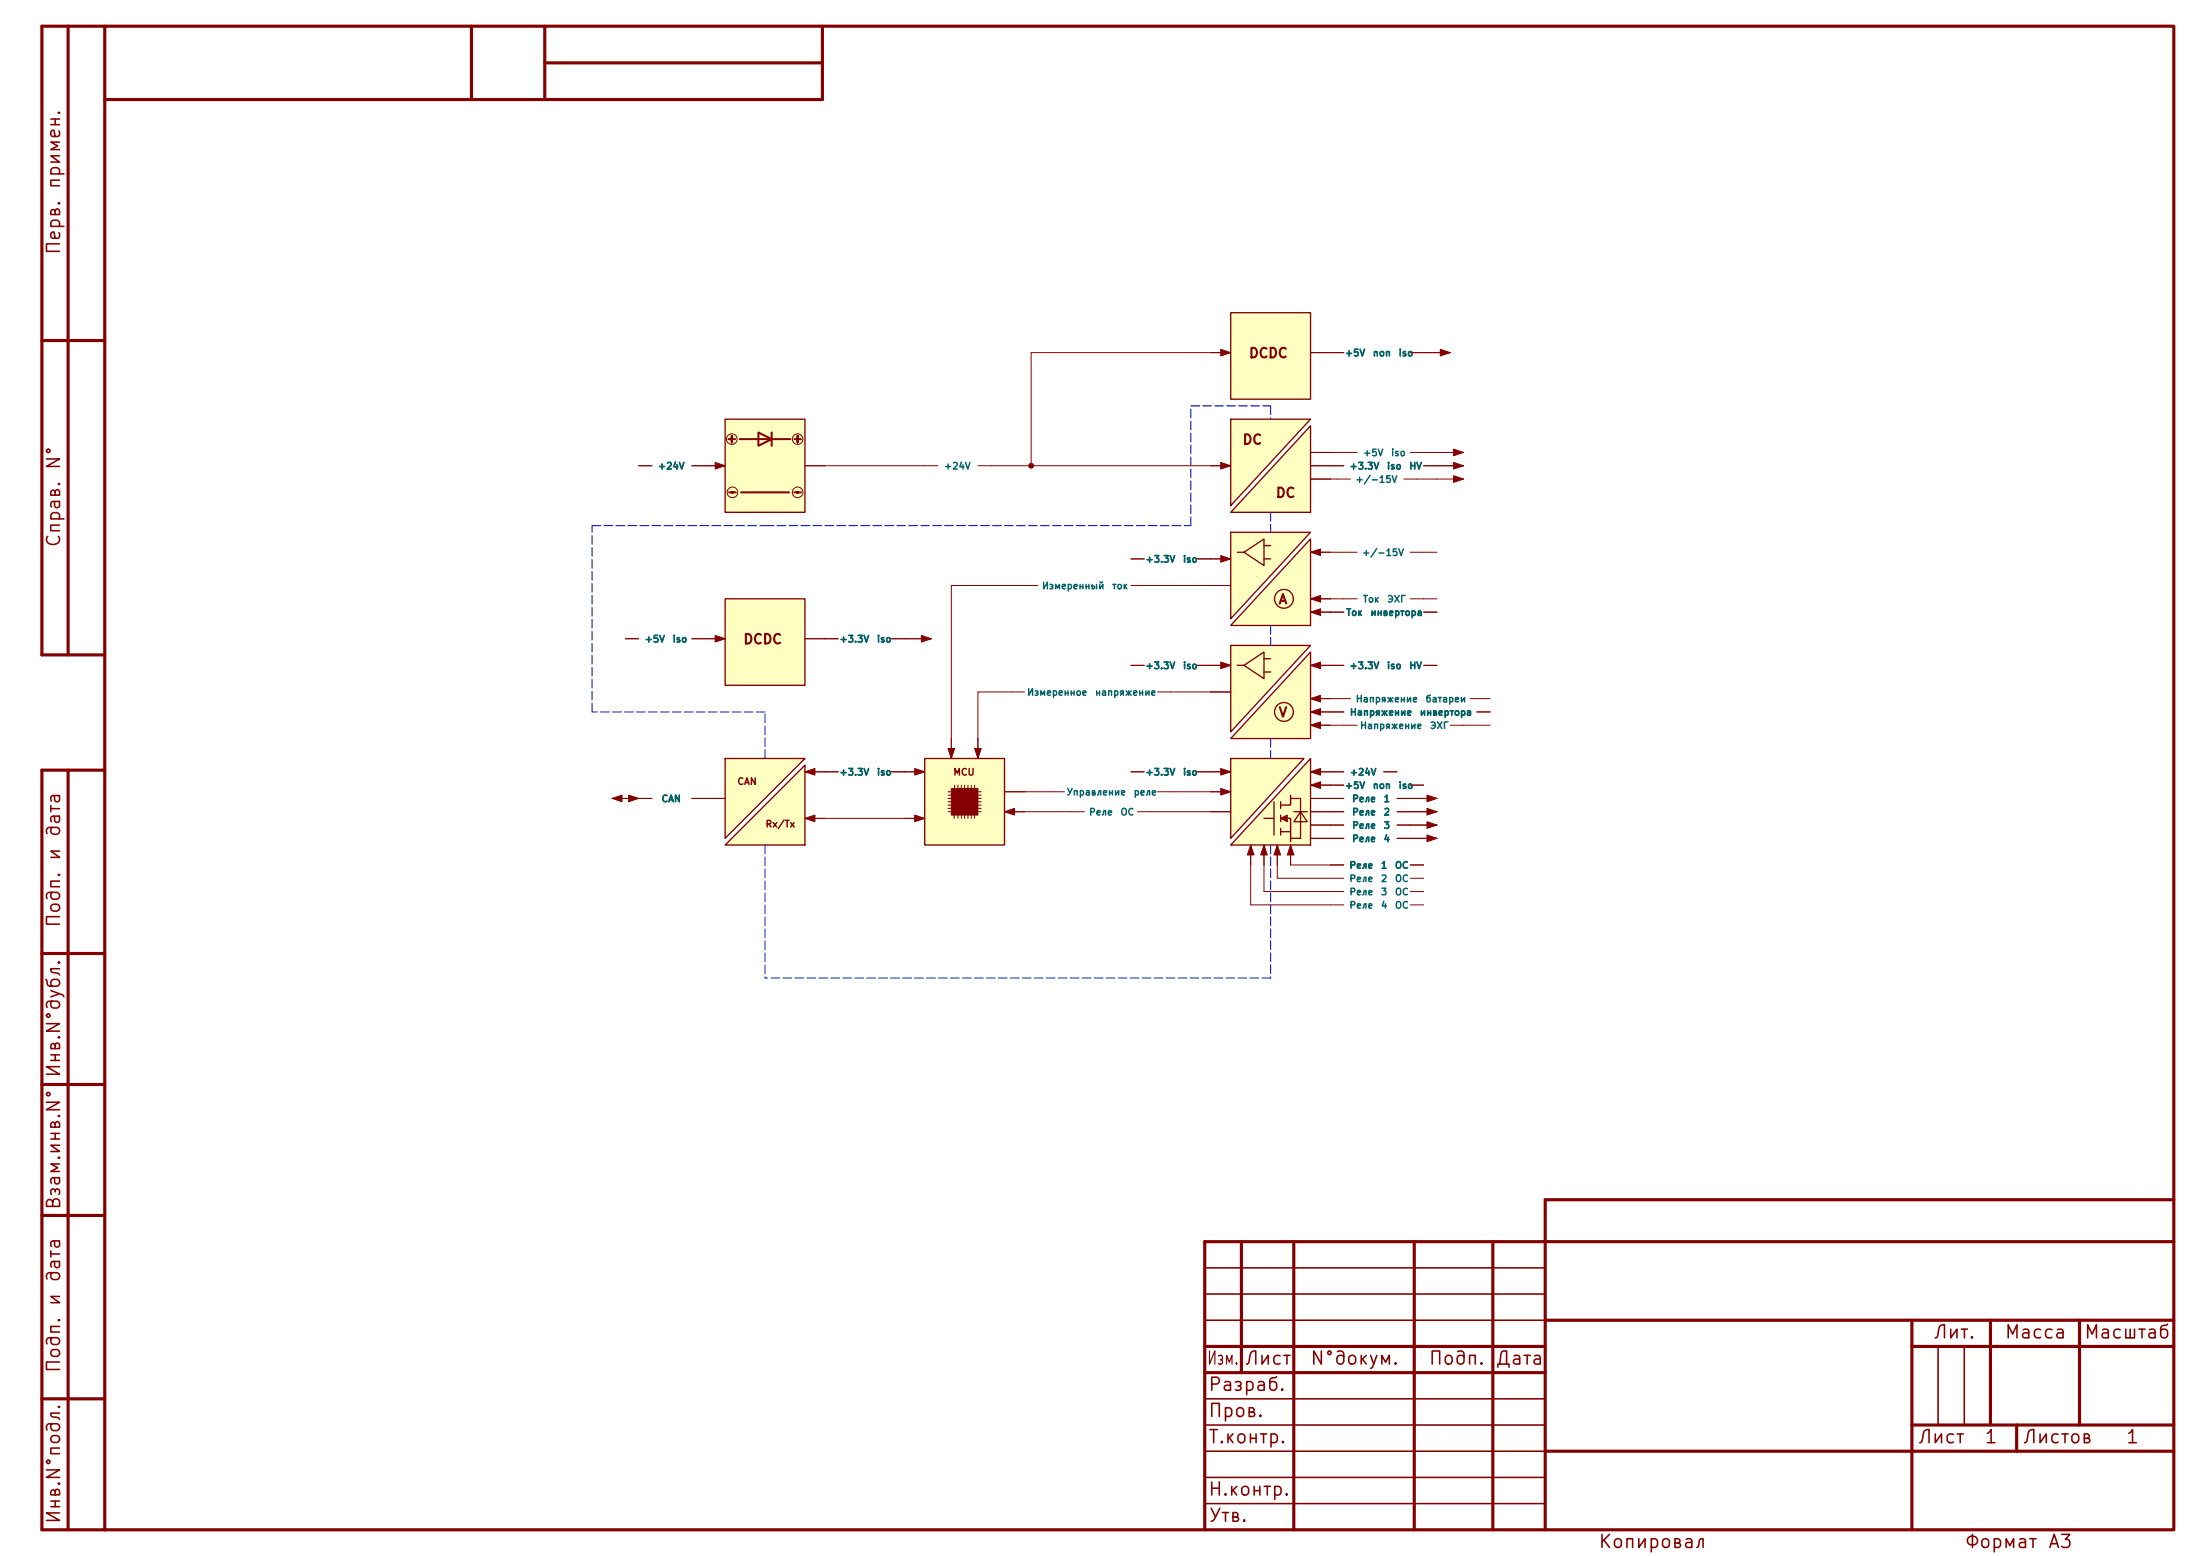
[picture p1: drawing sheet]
<svg xmlns="http://www.w3.org/2000/svg" width="420mm" height="297mm" viewBox="0 0 420 297" stroke-linecap="round" stroke-linejoin="round" font-family="sans-serif">
<g fill="none" stroke="#840000" stroke-width=".6">
<path d="M13 5v120M20 5h395v287h-395zM20 5h-12v120h12M90 5v14M104 5v14M104 12h53M157 5v14h-137M8 65h12M13 147v145M20 147h-12v145h12M8 182h12M8 207h12"/>
<path d="M8 232h12M237 237v25M247 237v55M270 237v55M285 237v55M415 229h-120v63M415 237h-185v55M230 257h65M295 252h120M365 257h50M365 252v40M380 252v20"/>
<path d="M397 252v20M8 267h12M230 262h65M295 277h120M365 272h50M385 272v5"/>
</g>
<path d="M230 252h65M230 247h65M230 242h65M370 257v15M375 257v15M230 277h65M230 272h65M230 267h65M230 287h65M230 282h65" fill="none" stroke="#840000" stroke-width=".3"/>
<path d="M256.5 114.3h2.6M269.2 114.3h2.6" fill="none" stroke="#840000" stroke-width=".19"/>
<path d="M138.4 114.3h15.3v16.5h-15.3z" fill="#ffffc2"/>
<path d="M138.4 114.3h15.3v16.5h-15.3z" fill="none" stroke="#840000" stroke-width=".25"/>
<g fill="#840000" stroke="#840000" stroke-width=".19">
<path d="M136.5 121.3l1.9 .6-1.9 .7z"/>
<path d="M120 151.8l1.9 .6-1.9 .6z"/>
<path d="M116.8 152.4l1.9-.6v1.2z"/>
<path d="M175.9 121.3l1.9 .6-1.9 .7z"/>
</g>
<path d="M119.4 121.9h2.5M132.1 121.9h6.3M153.7 121.9h3.8M172.7 121.9h5.1M116.8 152.4h5.1" fill="none" stroke="#840000" stroke-width=".19"/>
<g fill="#ffffc2">
<path d="M234.9 144.8h14l-14 15.2z"/>
<path d="M250.2 144.8v16.5h-15.3z"/>
</g>
<g fill="none" stroke="#840000" stroke-width=".25">
<path d="M234.9 144.8h14l-14 15.2zM241.3 156.2h1.9M243.2 153v6.4M244.5 156.2h1.9v4.5M244.5 153v1.3M244.5 155.6v1.2M244.5 158.1v1.3M244.5 158.8h1.9M246.4 151.8v1.9h-1.9M246.4 152.4h1.9v7.6h-1.9M247 154.9h2.6M248.3 154.9l1.3 1.9h-2.6z"/>
<path d="M250.2 144.8v16.5h-15.3z"/>
</g>
<g fill="#840000" stroke="#840000" stroke-width=".19">
<path d="M233 146.7l1.9 .6-1.9 .7z"/>
<path d="M233 150.5l1.9 .6-1.9 .7z"/>
<path d="M238.8 161.3l.6 1.9h-1.3z"/>
<path d="M241.3 161.3l.6 1.9h-1.2z"/>
<path d="M243.8 161.3l.7 1.9h-1.3z"/>
<path d="M244.5 156.2l1.2-.6v1.2z"/>
<path d="M246.4 161.3l.6 1.9h-1.3z"/>
<path d="M250.2 147.3l1.9-.6v1.3z"/>
<path d="M250.2 149.9l1.9-.7v1.3z"/>
</g>
<g fill="none" stroke="#840000" stroke-width=".19">
<path d="M121.9 88.9h2.6M132.1 88.9h2.5M254 116.8h2.5M271.8 116.8h2.5M157.5 121.9h2.5M170.2 121.9h2.5M231.1 147.3h3.8M231.1 151.1h3.8M231.1 154.9h3.8M250.2 147.3h3.8M250.2 154.9h3.8M250.2 149.9h3.8"/>
<path d="M250.2 152.4h3.8M250.2 157.5h3.8M238.8 161.3v3.8M241.3 161.3v3.8M243.8 161.3v3.8M246.4 161.3v3.8M250.2 160h3.8"/>
</g>
<g fill="#ffffc2">
<path d="M234.9 123.2h15.3l-15.3 16.5z"/>
<path d="M250.2 124.5v16.5h-15.3z"/>
</g>
<g fill="none" stroke="#840000" stroke-width=".25">
<path d="M234.9 123.2h15.3l-15.3 16.5zM236.2 127h1.3M237.5 127l3.8-2.5v5zM241.3 125.7h1.3M241.3 128.3h1.3M250.2 124.5v16.5h-15.3z"/>
<circle cx="245.1" cy="135.9" r="1.8"/>
</g>
<g fill="#840000" stroke="#840000" stroke-width=".19">
<path d="M233 126.4l1.9 .6-1.9 .6z"/>
<path d="M250.2 127l1.9-.6v1.2z"/>
<path d="M250.2 133.4l1.9-.7v1.3z"/>
<path d="M250.2 135.9l1.9-.6v1.2z"/>
<path d="M250.2 138.4l1.9-.6v1.3z"/>
</g>
<path d="M231.1 127h3.8M231.1 132.1h3.8M250.2 127h6.3M250.2 133.4h3.8M250.2 135.9h3.8M250.2 138.4h3.8M271.8 127h2.5" fill="none" stroke="#840000" stroke-width=".19"/>
<path d="M138.4 80h15.3v17.8h-15.3z" fill="#ffffc2"/>
<g fill="none" stroke="#840000" stroke-width=".19">
<path d="M134.6 88.9h3.8M153.7 88.9h3.8M256.5 105.4h2.6M269.2 105.4h2.6M254 135.9h2.5M255.3 133.4h2.5M256.5 138.4h2.6M276.9 138.4h2.5M280.7 133.4h2.5M281.9 135.9h2.6M200.7 151.1h2.5M215.9 147.3h2.5"/>
<path d="M221 151.1h2.5M228.6 147.3h2.5M254 154.9h2.5M254 147.3h2.5M254 149.9h2.5M254 157.5h2.5M254 152.4h2.5M264.2 147.3h2.5M266.7 154.9h7.6M266.7 157.5h7.6M266.7 152.4h7.6M269.2 149.9h2.6"/>
<path d="M254 160h2.5M254 167.6h2.5M254 172.7h2.5M254 170.2h2.5M254 165.1h2.5M266.7 160h7.6M269.2 167.6h2.6M269.2 172.7h2.6M269.2 170.2h2.6M269.2 165.1h2.6"/>
<circle cx="139.7" cy="83.8" r="1.02"/>
<circle cx="139.8" cy="94" r="1.02"/>
<circle cx="152.3" cy="94" r="1.02"/>
<circle cx="152.3" cy="83.8" r="1.02"/>
</g>
<path d="M138.4 80h15.3v17.8h-15.3z" fill="none" stroke="#840000" stroke-width=".25"/>
<g fill="#840000" stroke="#840000" stroke-width=".19">
<path d="M136.5 88.3l1.9 .6-1.9 .6z"/>
<path d="M272.4 159.4l1.9 .6-1.9 .7z"/>
<path d="M272.4 154.3l1.9 .6-1.9 .7z"/>
<path d="M272.4 156.8l1.9 .7-1.9 .6z"/>
<path d="M272.4 151.8l1.9 .6-1.9 .6z"/>
</g>
<path d="M139.1 83.8h.6v-.6v1.3v-.7h.6M139.2 94h1.3M141.2 83.8h9.7M141.5 94h9.1M144.8 82.6l2.5 1.2-2.5 1.3zM147.3 82.6v2.5M151.6 83.8h.7v-.6v1.3v-.7h.6M151.6 94h1.3" fill="none" stroke="#840000" stroke-width=".38"/>
<g fill="#ffffc2">
<path d="M234.9 80h15.3l-15.3 16.5z"/>
<path d="M250.2 81.3v16.5h-15.3z"/>
</g>
<path d="M234.9 80h15.3l-15.3 16.5zM250.2 81.3v16.5h-15.3z" fill="none" stroke="#840000" stroke-width=".25"/>
<path d="M233 88.3l1.9 .6-1.9 .6z" fill="#840000" stroke="#840000" stroke-width=".19"/>
<path d="M231.1 88.9h3.8M250.2 88.9h3.8M250.2 86.4h3.8M250.2 91.4h3.8" fill="none" stroke="#840000" stroke-width=".19"/>
<path d="M234.9 59.7h15.3v16.5h-15.3z" fill="#ffffc2"/>
<path d="M234.9 59.7h15.3v16.5h-15.3z" fill="none" stroke="#840000" stroke-width=".25"/>
<path d="M233 66.7l1.9 .6-1.9 .6z" fill="#840000" stroke="#840000" stroke-width=".19"/>
<path d="M231.1 67.3h3.8M250.2 67.3h3.8" fill="none" stroke="#840000" stroke-width=".19"/>
<g fill="#ffffc2">
<path d="M234.9 101.6h15.3l-15.3 16.5z"/>
<path d="M250.2 102.9v16.5h-15.3z"/>
</g>
<g fill="none" stroke="#840000" stroke-width=".25">
<path d="M234.9 101.6h15.3l-15.3 16.5zM236.2 105.4h1.3M237.5 105.4l3.8-2.5v5.1zM241.3 104.1h1.3M241.3 106.7h1.3M250.2 102.9v16.5h-15.3z"/>
<circle cx="245.1" cy="114.3" r="1.8"/>
</g>
<g fill="#840000" stroke="#840000" stroke-width=".19">
<path d="M233 106l1.9 .7-1.9 .6z"/>
<path d="M250.2 105.4l1.9-.6v1.2z"/>
<path d="M250.2 114.3l1.9-.6v1.2z"/>
<path d="M250.2 116.8l1.9-.6v1.3z"/>
<path d="M277.5 85.7l1.9 .7-1.9 .6z"/>
<path d="M277.5 90.8l1.9 .6-1.9 .7z"/>
<path d="M277.5 88.3l1.9 .6-1.9 .6z"/>
</g>
<path d="M176.5 88.9h2.6M186.7 88.9h2.5M274.3 86.4h5.1M274.3 88.9h5.1M274.3 91.4h5.1M231.1 106.7h3.8M231.1 111.8h3.8M250.2 105.4h3.8M250.2 114.3h3.8M250.2 116.8h3.8" fill="none" stroke="#840000" stroke-width=".19"/>
<g fill="#ffffc2">
<path d="M138.4 144.8h15.3l-15.3 15.2z"/>
<path d="M138.4 161.3l15.3-15.2v15.2z"/>
</g>
<path d="M138.4 144.8h15.3l-15.3 15.2zM138.4 161.3l15.3-15.2v15.2z" fill="none" stroke="#840000" stroke-width=".25"/>
<g fill="#840000" stroke="#840000" stroke-width=".19">
<path d="M153.7 147.3l1.9-.6v1.3z"/>
<path d="M153.7 156.2l1.9-.6v1.2z"/>
</g>
<path d="M134.6 152.4h3.8M153.7 147.3h3.8M153.7 156.2h3.8" fill="none" stroke="#840000" stroke-width=".19"/>
<path d="M176.5 144.8h15.3v16.5h-15.3z" fill="#ffffc2"/>
<g fill="none" stroke="#840000" stroke-width=".19">
<path d="M234.9 67.3h-38.1v21.6M250.2 67.3h6.3M269.2 67.3h7.7M121.9 88.9h2.6M132.1 88.9h6.3M153.7 88.9h22.8M189.2 88.9h45.7M250.2 88.9h6.3M250.2 86.4h8.9M250.2 91.4h7.6M268 91.4h6.3M269.2 86.4h5.1"/>
<path d="M271.8 88.9h7.6M198.1 111.8h-16.5v33M215.9 111.8h19M215.9 106.7h2.5M228.6 106.7h6.3M250.2 114.3h6.3M250.2 105.4h6.3M250.2 116.8h6.3M271.8 114.3h2.5M271.8 105.4h2.5M271.8 116.8h2.5M119.4 121.9h2.5"/>
<path d="M132.1 121.9h6.3M153.7 121.9h6.3M170.2 121.9h7.6M195.6 132.1h-8.9v12.7M215.9 127h2.5M221 132.1h13.9M228.6 127h6.3M250.2 127h6.3M250.2 133.4h5.1M250.2 138.4h6.3M250.2 135.9h6.3M271.8 127h2.5"/>
<path d="M279.4 138.4h5.1M281.9 135.9h2.6M283.2 133.4h1.3M116.8 152.4h7.7M132.1 152.4h6.3M153.7 147.3h6.3M153.7 156.2h22.8M170.2 147.3h6.3M181 151.1h.6M181 151.8h.6M181 152.4h.6M181 153h.6"/>
<path d="M181 153.7h.6M181 154.3h.6M181 154.9h.6M182.2 155.6v.6M182.2 149.9v.6M182.9 149.9v.6M182.9 155.6v.6M183.5 149.9v.6M183.5 155.6v.6M184.1 149.9v.6M184.1 155.6v.6M184.8 149.9v.6"/>
<path d="M184.8 155.6v.6M185.4 149.9v.6M185.4 155.6v.6M186.1 149.9v.6M186.1 155.6v.6M186.7 151.1h.6M186.7 151.8h.6M186.7 152.4h.6M186.7 153h.6M186.7 153.7h.6M186.7 154.3h.6M186.7 154.9h.6"/>
<path d="M191.8 151.1h8.9M191.8 154.9h15.2M215.9 147.3h2.5M217.2 154.9h17.7M223.5 151.1h11.4M228.6 147.3h6.3M250.2 152.4h6.3M250.2 154.9h6.3M250.2 147.3h6.3M250.2 149.9h6.3M250.2 157.5h6.3M264.2 147.3h2.5"/>
<path d="M266.7 152.4h7.6M266.7 154.9h7.6M266.7 157.5h7.6M269.2 149.9h2.6M238.8 161.3v11.4h15.2M241.3 161.3v8.9h12.7M243.8 161.3v6.3h10.2M246.4 161.3v3.8h10.1M250.2 160h6.3M266.7 160h7.6M269.2 165.1h2.6"/>
</g>
<path d="M176.5 144.8h15.3v16.5h-15.3z" fill="none" stroke="#840000" stroke-width=".25"/>
<g fill="#840000" stroke="#840000" stroke-width=".19">
<path d="M174.6 146.7l1.9 .6-1.9 .7z"/>
<path d="M174.6 155.6l1.9 .6-1.9 .6z"/>
<path d="M181 142.9h1.2l-.6 1.9z"/>
<path d="M181.6 150.5h5.1v5.1h-5.1z"/>
<path d="M186.1 142.9h1.2l-.6 1.9z"/>
<path d="M191.8 154.9l1.9-.6v1.3z"/>
<path d="M275 66.7l1.9 .6-1.9 .6z"/>
<circle cx="196.8" cy="88.9" r=".46"/>
</g>
<g fill="none" stroke="#0000c2" stroke-width=".19" stroke-dasharray="1.7 .6">
<path d="M227.3 77.5h15.3M242.6 77.5v2.5M242.6 97.8v3.8M113 100.3h33M146 100.3h81.3M227.3 100.3v-22.8M242.6 119.4v3.8M113 135.9v-35.6M146 135.9h-33M146 144.8v-8.9M242.6 141v3.8M146 161.3v25.4"/>
<path d="M242.6 161.3v25.4M242.6 186.7h-96.6"/>
</g>
<g font-size="2.5" fill="#840000">
<text x="12.1" y="36.3" transform="rotate(-90 12.1 36.3)">примен.</text>
<text x="12.1" y="48.8" transform="rotate(-90 12.1 48.8)">Перв.</text>
<text x="12.1" y="89.9" transform="rotate(-90 12.1 89.9)">N°</text>
<text x="12.1" y="104.7" transform="rotate(-90 12.1 104.7)">Справ.</text>
<text x="12.1" y="160" transform="rotate(-90 12.1 160)">дата</text>
<text x="12.1" y="164.5" transform="rotate(-90 12.1 164.5)">и</text>
<text x="12.1" y="177.2" transform="rotate(-90 12.1 177.2)">Подп.</text>
<text x="12.1" y="205.9" transform="rotate(-90 12.1 205.9)">Инв.N°дубл.</text>
<text x="12.1" y="231.1" transform="rotate(-90 12.1 231.1)">Взам.инв.N°</text>
<text x="12.1" y="245" transform="rotate(-90 12.1 245)">дата</text>
<text x="12.1" y="249.5" transform="rotate(-90 12.1 249.5)">и</text>
<text x="368.9" y="256.1">Лит.</text>
<text x="382.5" y="256.1">Масса</text>
<text x="397.7" y="256.1">Масштаб</text>
<text x="12.1" y="262.2" transform="rotate(-90 12.1 262.2)">Подп.</text>
<text x="230.3" y="261.1">Изм.</text>
<text x="237.5" y="261.1">Лист</text>
<text x="250" y="261.1">N°докум.</text>
<text x="272.6" y="261.1">Подп.</text>
<text x="285.3" y="261.1">Дата</text>
<text x="230.5" y="266.1">Разраб.</text>
<text x="230.5" y="271.1">Пров.</text>
<text x="230.5" y="276.1">Т.контр.</text>
<text x="366" y="276.1">Лист</text>
<text x="378.7" y="276.1">1</text>
<text x="386" y="276.1">Листов</text>
<text x="405.7" y="276.1">1</text>
<text x="230.5" y="286.1">Н.контр.</text>
<text x="12.1" y="291.1" transform="rotate(-90 12.1 291.1)">Инв.N°подл.</text>
<text x="230.5" y="291.1">Утв.</text>
<text x="305" y="296.1">Копировал</text>
<text x="375" y="296.1">Формат</text>
<text x="390.8" y="296.1">A3</text>
</g>
<g font-size="1.8" fill="#840000">
<text x="238.3" y="68.8">DCDC</text>
<text x="237.1" y="85.3">DC</text>
<text x="243.4" y="95.4">DC</text>
<text x="244" y="115.8">A</text>
<text x="141.8" y="123.4">DCDC</text>
<text x="244" y="137.4">V</text>
</g>
<g font-size="1.3" fill="#006464">
<text x="256.6" y="68.3">+5V</text>
<text x="262" y="68.3">non</text>
<text x="266.9" y="68.3">iso</text>
<text x="125.5" y="89.9">+24V</text>
<text x="180.1" y="89.9">+24V</text>
<text x="257.5" y="89.9">+3.3V</text>
<text x="260.1" y="87.4">+5V</text>
<text x="264.7" y="89.9">iso</text>
<text x="265.4" y="87.4">iso</text>
<text x="268.9" y="89.9">HV</text>
<text x="258.6" y="92.5">+/-15V</text>
<text x="218.5" y="107.7">+3.3V</text>
<text x="225.7" y="107.7">iso</text>
<text x="259.9" y="106.4">+/-15V</text>
<text x="198.8" y="112.8">Измеренный</text>
<text x="212.2" y="112.8">ток</text>
<text x="256.9" y="117.9">Ток</text>
<text x="260.1" y="115.3">Ток</text>
<text x="261.5" y="117.9">инвертора</text>
<text x="264.7" y="115.3">ЭХГ</text>
<text x="122.9" y="122.9">+5V</text>
<text x="128.3" y="122.9">iso</text>
<text x="160.1" y="122.9">+3.3V</text>
<text x="167.3" y="122.9">iso</text>
<text x="218.5" y="128">+3.3V</text>
<text x="225.7" y="128">iso</text>
<text x="257.5" y="128">+3.3V</text>
<text x="264.7" y="128">iso</text>
<text x="268.9" y="128">HV</text>
<text x="196" y="133.1">Измеренное</text>
<text x="208.9" y="133.1">напряжение</text>
<text x="257.6" y="136.9">Напряжение</text>
<text x="258.7" y="134.4">Напряжение</text>
<text x="270.9" y="136.9">инвертора</text>
<text x="272" y="134.4">батареи</text>
<text x="259.5" y="139.4">Напряжение</text>
<text x="272.9" y="139.4">ЭХГ</text>
<text x="160.1" y="148.3">+3.3V</text>
<text x="167.3" y="148.3">iso</text>
<text x="218.5" y="148.3">+3.3V</text>
<text x="225.7" y="148.3">iso</text>
<text x="257.6" y="148.3">+24V</text>
<text x="126.2" y="153.4">CAN</text>
<text x="203.5" y="152.1">Управление</text>
<text x="207.8" y="156">Реле</text>
<text x="213.8" y="156">ОС</text>
<text x="216.3" y="152.1">реле</text>
<text x="256.6" y="150.9">+5V</text>
<text x="258" y="156">Реле</text>
<text x="258" y="153.4">Реле</text>
<text x="262" y="150.9">non</text>
<text x="264" y="156">2</text>
<text x="264" y="153.4">1</text>
<text x="266.9" y="150.9">iso</text>
<text x="258" y="161">Реле</text>
<text x="258" y="158.5">Реле</text>
<text x="264" y="161">4</text>
<text x="264" y="158.5">3</text>
<text x="257.5" y="166.1">Реле</text>
<text x="263.5" y="166.1">1</text>
<text x="266.2" y="166.1">ОС</text>
<text x="257.5" y="168.7">Реле</text>
<text x="257.5" y="173.7">Реле</text>
<text x="257.5" y="171.2">Реле</text>
<text x="263.5" y="168.7">2</text>
<text x="263.5" y="173.7">4</text>
<text x="263.5" y="171.2">3</text>
<text x="266.2" y="168.7">ОС</text>
<text x="266.2" y="173.7">ОС</text>
<text x="266.2" y="171.2">ОС</text>
</g>
<g font-size="1.3" fill="#840000">
<text x="181.9" y="148.3">MCU</text>
<text x="140.6" y="150.1">CAN</text>
<text x="146" y="158.2">Rx/Tx</text>
</g>
</svg>
